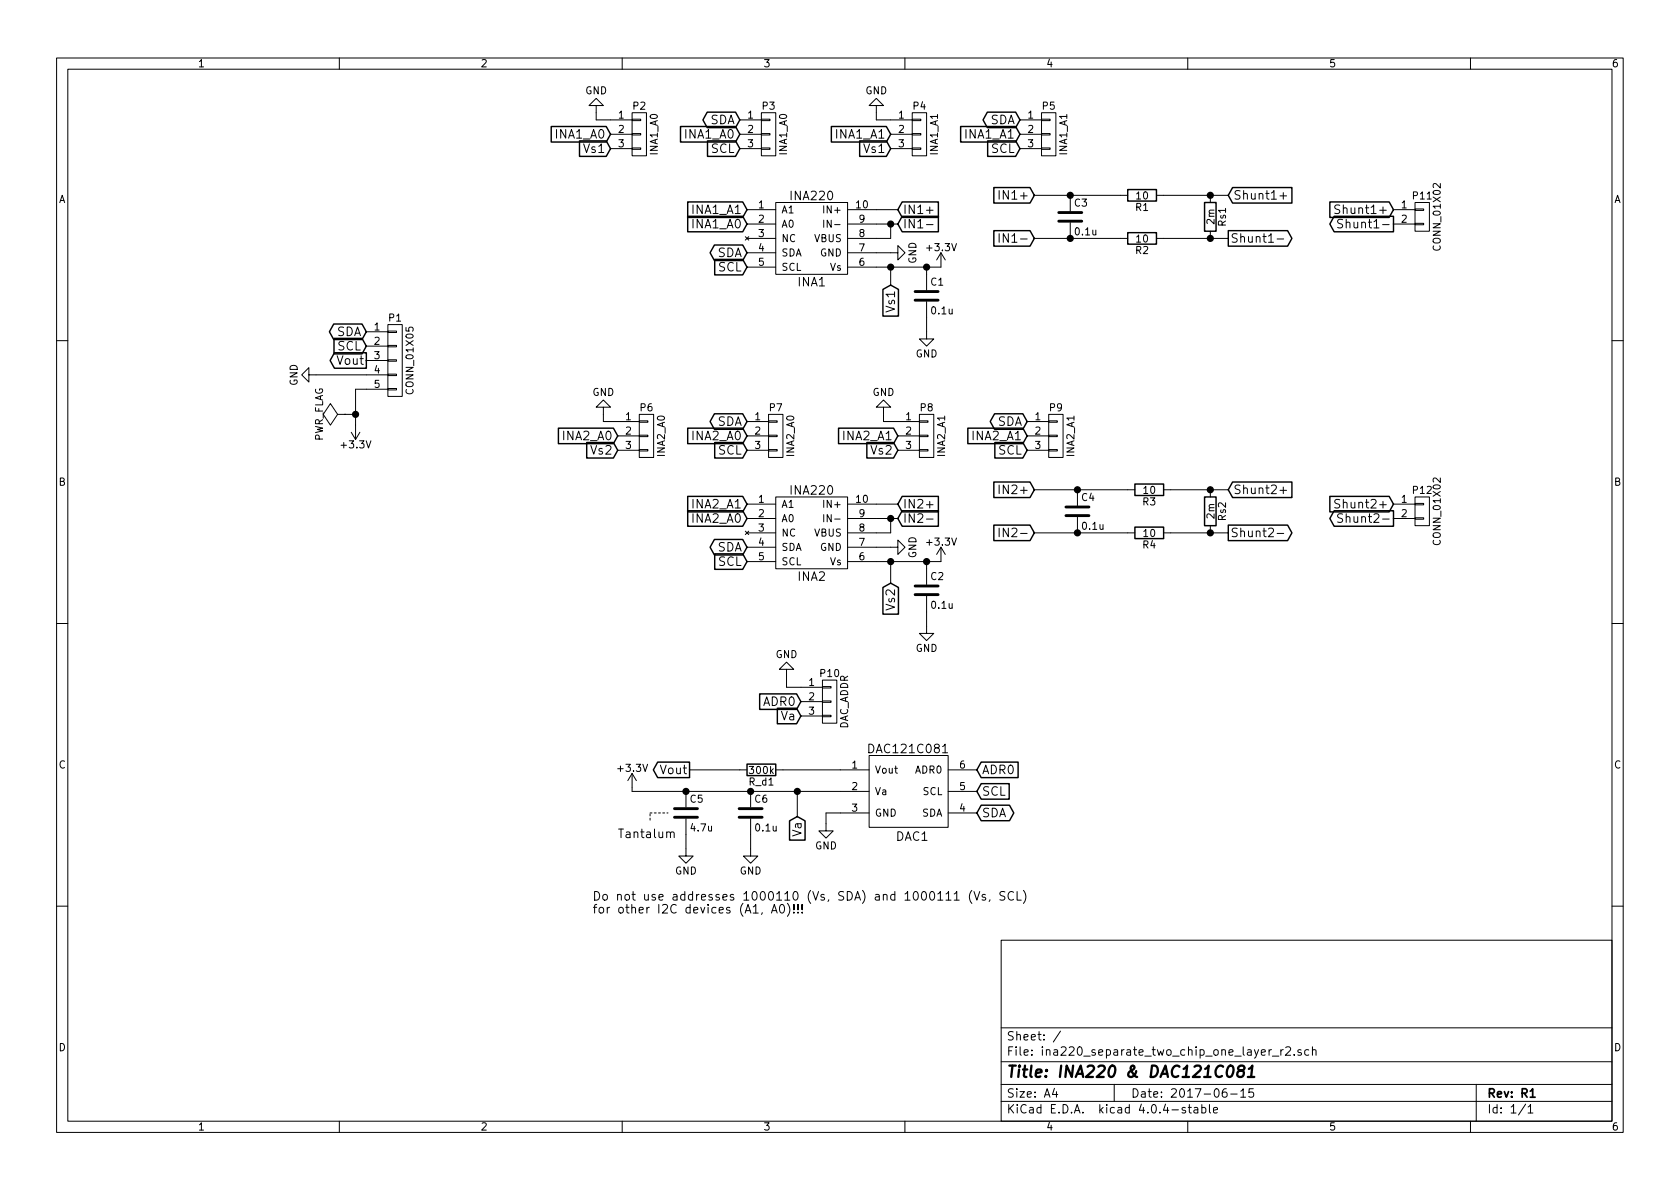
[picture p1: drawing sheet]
<svg xmlns="http://www.w3.org/2000/svg" width="297mm" height="210mm" viewBox="0 0 297 210" stroke-linecap="round" stroke-linejoin="round" font-family="sans-serif">
<g fill="none" stroke="#000" stroke-width=".18">
<path d="M10 10.3h277v189.9h-277zM12 12.2h273v186.1h-273zM60 10.3v1.9M105.4 18.7h1.3l-1.3-1.3-1.3 1.3h1.3v2.5h6.4M110 10.3v1.9M111.8 19.9h2.5v7.7h-2.5zM134.6 19.9h2.6v7.7h-2.6zM154.9 18.7h1.3l-1.3-1.3-1.2 1.3h1.2v2.5h6.4M160 10.3v1.9M161.3 19.9h2.5v7.7h-2.5zM184.1 19.9h2.6v7.7h-2.6zM210 10.3v1.9"/>
<path d="M260 10.3v1.9M107.9 23.7h3.9M107.9 26.3h3.9M111.8 26.2h1.5v.2h-1.5zM111.8 23.6h1.5v.3h-1.5zM111.8 21.1h1.5v.2h-1.5zM130.8 21.2h3.8M130.8 23.7h3.8M130.8 26.3h3.8M132.1 37.1h5.1M132.1 39.6h5.1M134.6 26.2h1.5v.2h-1.5z"/>
<path d="M134.6 23.6h1.5v.3h-1.5zM134.6 21.1h1.5v.2h-1.5zM137.2 35.8h12.7v12.7h-12.7zM145.6 38.9v1.3M149.9 37.1h8.8M149.9 39.6h8.8M157.5 39.6v2.6h-7.6M157.5 23.7h3.8M157.5 26.3h3.8M161.3 26.2h1.5v.2h-1.5zM161.3 23.6h1.5v.3h-1.5zM161.3 21.1h1.5v.2h-1.5z"/>
<path d="M163.8 37.2h1.2M163.8 39.7h1.2M176.7 33.7v1.5M180.3 21.2h3.8M180.3 23.7h3.8M180.3 26.3h3.8M182.9 34.5h16.5M184.1 26.2h1.6v.2h-1.6zM184.1 23.6h1.6v.3h-1.6zM184.1 21.1h1.6v.2h-1.6zM189.2 34.5v2.8M189.2 39.4v2.8"/>
<path d="M204.5 34.5h12.7M214 34.5v1.3M226.3 34.6h1.2M226.9 34.1v1.1M236.9 36.3a.62 .62 0 0 0-.8 .1v.4l.7 .4v.4a.62 .62 0 0 1-.8 .1M237.4 38.9a.62 .62 0 0 0-.8 0v.5l.7 .3v.5a.62 .62 0 0 1-.8 0M246.4 37.1h3.8M246.4 39.6h3.8M250.2 39.5h1.5v.2h-1.5zM250.2 37h1.5v.2h-1.5zM250.2 35.8h2.5v5.1h-2.5zM64.8 58.7h3.8"/>
<path d="M68.6 58.5h1.5v.3h-1.5zM68.6 57.4h2.5v12.7h-2.5zM131.8 41.9l.6 .6M132.1 42.2h5.1M132.1 44.7h5.1M132.1 47.2h5.1M132.4 41.9l-.6 .6M149.9 44.7h8.8v-1.3l1.3 1.3-1.3 1.3v-1.3M157.5 47.2v3.2M163.8 53.3v6.6h1.3l-1.3 1.3-1.2-1.3h1.2M163.8 47.2v4.1M166.4 44.7v2.5h-16.5"/>
<path d="M166.4 44.7l-.8 1.3M166.4 44.7l.7 1.3M176.7 41.3v1.5M178.3 41.3v1.5l-.9-1.5v1.5M182.9 42.2h16.5M204.5 42.2h12.7M214 40.9v1.3M225.8 42.3h1.2M10 60.2h2M54.6 66.3v-1.3l-1.3 1.3 1.3 1.3v-1.3h14M59.7 73.3l-1.3-1.9-1.3 1.9 1.3 1.9 1.3-1.9h1.3M61 73.3h.1"/>
<path d="M61 73.3h1.9M62.1 76.4l.8 1.3M63.6 76.4l-.7 1.3M64.8 61.2h3.8M64.8 63.7h3.8M68.6 68.7h1.5v.3h-1.5zM68.6 66.2h1.5v.2h-1.5zM68.6 63.6h1.5v.3h-1.5zM68.6 61.1h1.5v.2h-1.5zM68.6 68.8h-5.7v8.9M106.7 72h1.2l-1.2-1.3-1.3 1.3h1.3v2.5h6.3M109.2 77.1h3.8"/>
<path d="M109.2 79.6h3.8M113 79.5h1.6v.3h-1.6zM113 77h1.6v.2h-1.6zM113 74.4h1.6v.3h-1.6zM113 73.3h2.6v7.6h-2.6zM132.1 74.5h3.8M132.1 77.1h3.8M132.1 79.6h3.8M135.9 79.5h1.5v.3h-1.5zM135.9 77h1.5v.2h-1.5zM135.9 74.4h1.5v.3h-1.5zM135.9 73.3h2.5v7.6h-2.5z"/>
<path d="M156.2 72h1.3l-1.3-1.3-1.3 1.3h1.3v2.5h6.4M158.7 77.1h3.9M158.7 79.6h3.9M162.6 79.5h1.5v.3h-1.5zM162.6 77h1.5v.2h-1.5zM162.6 74.4h1.5v.3h-1.5zM162.6 73.3h2.5v7.6h-2.5zM181.6 74.5h3.8M181.6 77.1h3.8M181.6 79.6h3.8M185.4 79.5h1.5v.3h-1.5zM185.4 77h1.5v.2h-1.5z"/>
<path d="M185.4 74.4h1.5v.3h-1.5zM185.4 73.3h2.6v7.6h-2.6zM285 60.2h2M131.8 93.9l.6 .6M132.1 89.1h5.1M132.1 91.7h5.1M132.1 94.2h5.1M132.1 96.8h5.1M132.1 99.3h5.1M132.4 93.9l-.6 .6M137.2 87.9h12.7v12.7h-12.7zM145.6 91v1.3"/>
<path d="M149.9 96.8h8.8v-1.3l1.3 1.3-1.3 1.2v-1.2M149.9 89.1h8.8M149.9 91.7h8.8M157.5 91.7v2.5h-7.6M157.5 99.3v3.8M163.8 89.2h1.2M163.8 91.8h1.2M163.8 99.3v4.1M166.4 96.8v2.5h-16.5M166.4 96.8l-.8 1.2M166.4 96.8l.7 1.2M176.7 85.8v1.5"/>
<path d="M176.7 93.4v1.5M178.3 93.4v1.5l-.9-1.5v1.5M178.9 93.5l.2-.1h.4l.2 .1 .1 .3-.1 .3-.8 .8h.9M180.4 94.3h1.2M182.9 94.2h17.8M182.9 86.6h17.8M190.5 86.6v2.8M190.5 91.4v2.8M205.7 94.2h11.5M205.7 86.6h11.5M214 86.6v1.3M214 93v1.2"/>
<path d="M225.8 94.3h1.2M226.3 86.7h1.2M226.9 86.1v1.2M236.9 88.4a.62 .62 0 0 0-.8 .1v.4l.7 .3v.5a.62 .62 0 0 1-.8 .1M237.4 90.9a.62 .62 0 0 0-.8 .1v.4l.7 .4v.4a.62 .62 0 0 1-.8 .1M246.4 89.1h3.8M246.4 91.7h3.8M250.2 91.6h1.5v.2h-1.5zM250.2 89h1.5v.3h-1.5zM250.2 87.9h2.5v5.1h-2.5zM10 110.3h2M139.1 118.4h1.2l-1.2-1.3-1.3 1.3h1.3v3.1h6.3"/>
<path d="M163.8 105.4v6.6h1.3l-1.3 1.3-1.2-1.3h1.2M285 110.3h2M111.8 136.8v3.1h41.9M111.8 136.8l-.8 1.2M111.8 136.8l.7 1.2M121.3 139.9v2.8M121.9 136.1h10.2M132.7 139.9v2.8M137.2 136.1h16.5M141 139.9v4.5M141.6 124.1h3.8M141.6 126.6h3.8"/>
<path d="M145.4 126.5h1.5v.2h-1.5zM145.4 123.9h1.5v.3h-1.5zM145.4 121.4h1.5v.3h-1.5zM145.4 120.3h2.6v7.6h-2.6zM153.7 133.6h13.9v12.7h-13.9zM166.6 133.1h.9M167.6 136.1h5.1M167.6 139.9h5.1M118.5 147.3a.35 .35 0 0 1 .4-.2 .35 .35 0 0 1 .3 .2v.8M121.3 144.8v6.6h1.3l-1.3 1.2-1.3-1.2h1.3M132.7 144.8v6.6h1.3l-1.3 1.2-1.3-1.2h1.3M139.2 159.7a1.75 1.75 0 0 1 0 2.3"/>
<path d="M140.4 159.9v1M141.1 159.9v1M141.8 159.9v1M153.7 143.8h-7.7v3.1h1.3l-1.3 1.3-1.2-1.3h1.2M167.3 158.1l.4-.4v1.5M167.3 159.2h.8M167.6 143.8h5.1M168.7 158.1l.5-.4v1.5M168.7 159.2h.9M171.8 157.4a1.75 1.75 0 0 0 0 2.4M172.2 157.7l.5 1.5 .5-1.5M174.2 158.2h-.3l-.3 .2 .1 .2 .5 .1v.4h-.6"/>
<path d="M175 159.1l-.1 .3M177.7 157.7a.62 .62 0 0 0-.8 .1v.4l.7 .4v.4a.62 .62 0 0 1-.8 .1M179.2 157.8a.62 .62 0 0 0-.8 0 .62 .62 0 0 0-.2 .7 .58 .58 0 0 0 .3 .6 .58 .58 0 0 0 .7-.1M179.8 157.7v1.5h.8M180.9 157.4a1.75 1.75 0 0 1 0 2.4M10 160.2h2M136.4 161.5l.5-1.6 .5 1.6M136.5 161h.8M138 160l.2-.1a.81 .81 0 0 1 .5 .8 .81 .81 0 0 1-.5 .8 .98 .98 0 0 1-.2-1.5zM140.4 161.3v.2M141.1 161.3v.2M141.8 161.3v.2"/>
<path d="M177 166.3h108v32h-108zM285 160.2h2M60 198.3v1.9M110 198.3v1.9M160 198.3v1.9M177 194.8h108M177 191.8h108M177 187.8h108M177 181.8h108M186.4 192.5l-.3 1h.9M186.8 193v1M187.5 182.3l-1.3 2"/>
<path d="M197 191.8v3M209.6 195.9a.37 .37 0 0 0-.6 .1l.1 .3 .5 .1 .1 .1-.3 .3-.4-.1M210 198.3v1.9M210.1 195.8h.5M210.3 195.3v1.3l.3 .2M211.2 195.9h.5l.1 .9M211.8 196.2l-.5 .1-.2 .2 .2 .3 .5-.1M212.5 195.9l.4-.1 .3 .3-.1 .6h-.6M212.5 195.3v1.5M213.8 195.3v1.3l.2 .2M214.6 196.3l.7-.1-.1-.3-.4-.1-.2 .2v.7h.6M216.8 192.5a.59 .59 0 0 0-.7 .7l.1 .7 .2 .1 .5-.1 .1-.5-.2-.2-.4-.1-.3 .3"/>
<path d="M217.6 193.5h1.1M219.4 193l.4-.5v1.5M219.4 194h.8M221.6 192.5h-.7l-.1 .7 .2-.1 .5 .1 .2 .2-.1 .5-.2 .1-.6-.1M225 186.8h1.1M226.5 185.6v1M226.9 185.6l-.4 .3M227.3 185.3l.3-.2h.3l.3 .4-.9 1.1h.9M228.8 186.5v.1M230 185.7a.37 .37 0 0 0-.5 .1v.2l.5 .2 .1 .1-.2 .3-.4-.1M231.4 185.7l-.4-.1-.3 .3 .1 .6 .2 .1 .4-.1M232.1 185.7l.2-.1 .3 .1 .1 .9"/>
<path d="M232.1 185.1v1.5M260 198.3v1.9M261 191.8v6.5M269.7 195.2l-1.2 2M270.2 195.8l.4-.5v1.5M270.2 196.8h.8"/>
</g>
<path d="M270.6 194h.8" fill="none" stroke="#000" stroke-width=".3"/>
<path d="M217.3 188.5a.45 .45 0 0 1 .8 .3 1.19 1.19 0 0 1-.8 1.6l-.2-.1a1.48 1.48 0 0 1 .2-1.8zM219.2 189.3l-.2-.2a.46 .46 0 0 1 .3-.7l.6 .1 .2 .3-.2 .3-.3 .2a.65 .65 0 0 0-.7 .3 .65 .65 0 0 0 0 .7l.6 .1a.68 .68 0 0 0 .3-1l-.2-.1M220.6 190.4h1.2M220.8 189l.6-.6-.2 2" fill="none" stroke="#000" stroke-width=".41"/>
<path d="M187.2 39.1h4.1M187.2 37.6h4.1M161.8 53.1h4.1M161.8 51.6h4.1M188.5 91.2h4M188.5 89.7h4M161.8 105.2h4.1M161.8 103.6h4.1M119.3 144.5h4M119.3 143h4M130.7 144.5h4M130.7 143h4" fill="none" stroke="#000" stroke-width=".51"/>
<g fill="none" stroke="#000" stroke-width=".25">
<path d="M125 19.8h5l.8 1.4-.8 1.4h-5l-.7-1.4zM174.6 19.8h5l.7 1.4-.7 1.4h-5l-.8-1.4zM97.5 22.4h9.7l.7 1.3-.7 1.4h-9.7zM102.5 24.9h4.7l.7 1.4-.7 1.4h-4.7zM120.3 22.4h9.7l.8 1.3-.8 1.4h-9.7zM121.6 35.7h9.7l.8 1.4-.8 1.3h-9.7zM121.6 38.2h9.7l.8 1.4-.8 1.4h-9.7zM125.1 24.9h4.9l.8 1.4-.8 1.4h-4.9zM147 22.4h9.7l.8 1.3-.8 1.4h-9.7zM152 24.9h4.7l.8 1.4-.8 1.4h-4.7zM159.5 35.7h6.4v2.7h-6.4l-.8-1.3zM159.5 38.2h6.4v2.8h-6.4l-.8-1.4z"/>
<path d="M169.8 22.4h9.8l.7 1.3-.7 1.4h-9.8zM174.6 24.9h5l.7 1.4-.7 1.4h-5zM175.7 33.2h6.4l.8 1.3-.8 1.4h-6.4zM199.4 33.5h5.1v2.1h-5.1zM213 35.8h2v5.1h-2zM217.9 33.2h10.5v2.7h-10.5l-.7-1.4zM235.1 35.7h10.5l.8 1.4-.8 1.3h-10.5zM235.9 38.2h10.5v2.8h-10.5l-.8-1.4zM59 57.3h5l.8 1.4-.8 1.3h-5l-.8-1.3zM59.1 59.8h4.9l.8 1.4-.8 1.4h-4.9zM126.3 43.3h5l.8 1.4-.8 1.4h-5l-.7-1.4zM126.4 45.9h4.9l.8 1.3-.8 1.4h-4.9z"/>
<path d="M156.1 51.2l1.4-.8 1.4 .8v4.7h-2.8zM175.7 40.8h6.4l.8 1.4-.8 1.3h-6.4zM199.4 41.1h5.1v2.1h-5.1zM217.2 40.8h10.5l.7 1.4-.7 1.3h-10.5zM59.1 62.4h5.7v2.7h-5.7l-.7-1.4zM98.7 75.7h9.8l.7 1.4-.7 1.4h-9.8zM103.7 78.3h4.8l.7 1.3-.7 1.4h-4.8zM121.6 75.7h9.7l.8 1.4-.8 1.4h-9.7zM126.3 73.2h5l.8 1.3-.8 1.4h-5l-.7-1.4zM126.4 78.3h4.9l.8 1.3-.8 1.4h-4.9zM148.3 75.7h9.7l.7 1.4-.7 1.4h-9.7zM153.3 78.3h4.7l.7 1.3-.7 1.4h-4.7z"/>
<path d="M171.1 75.7h9.7l.8 1.4-.8 1.4h-9.7zM175.8 73.2h5l.8 1.3-.8 1.4h-5l-.7-1.4zM175.9 78.3h4.9l.8 1.3-.8 1.4h-4.9zM121.6 90.3h9.7l.8 1.4-.8 1.4h-9.7zM121.6 87.8h9.7l.8 1.3-.8 1.4h-9.7zM126.3 95.4h5l.8 1.4-.8 1.3h-5l-.7-1.3zM126.4 97.9h4.9l.8 1.4-.8 1.4h-4.9zM159.5 87.8h6.4v2.7h-6.4l-.8-1.4zM159.5 90.3h6.4v2.8h-6.4l-.8-1.4zM175.7 85.2h6.4l.8 1.4-.8 1.4h-6.4zM175.7 92.9h6.4l.8 1.3-.8 1.4h-6.4zM200.7 85.6h5v2h-5z"/>
<path d="M200.7 93.2h5v2h-5zM213 87.9h2v5.1h-2zM217.2 92.9h10.5l.7 1.3-.7 1.4h-10.5zM217.9 85.2h10.5v2.8h-10.5l-.7-1.4zM235.1 87.8h10.5l.8 1.3-.8 1.4h-10.5zM235.9 90.3h10.5v2.8h-10.5l-.8-1.4zM156.1 103.9l1.4-.8 1.4 .8v4.7h-2.8zM116.3 134.8h5.6v2.7h-5.6l-.8-1.4zM132.1 135.1h5.1v2.1h-5.1zM134.3 122.7h6.5l.8 1.4-.8 1.3h-6.5zM137.4 125.2h3.4l.8 1.4-.8 1.4h-3.4zM173.5 134.8h6.5v2.7h-6.5l-.8-1.4z"/>
<path d="M173.5 138.6h4.9v2.7h-4.9l-.8-1.4zM139.6 145.2l1.4-.8 1.3 .8v3.4h-2.7zM173.5 142.4h5l.7 1.4-.7 1.3h-5l-.8-1.3z"/>
</g>
<g fill="#000" stroke="#000" stroke-width=".25">
<circle cx="157.5" cy="39.6" r=".51"/>
<circle cx="189.2" cy="34.5" r=".51"/>
<circle cx="214" cy="34.5" r=".51"/>
<circle cx="157.5" cy="47.2" r=".51"/>
<circle cx="163.8" cy="47.2" r=".51"/>
<circle cx="189.2" cy="42.2" r=".51"/>
<circle cx="214" cy="42.2" r=".51"/>
<circle cx="62.9" cy="73.3" r=".51"/>
<circle cx="157.5" cy="91.7" r=".51"/>
<circle cx="157.5" cy="99.3" r=".51"/>
<circle cx="163.8" cy="99.3" r=".51"/>
<circle cx="190.5" cy="86.6" r=".51"/>
<circle cx="190.5" cy="94.2" r=".51"/>
<circle cx="214" cy="94.2" r=".51"/>
<circle cx="214" cy="86.6" r=".51"/>
<circle cx="121.3" cy="139.9" r=".51"/>
<circle cx="132.7" cy="139.9" r=".51"/>
<circle cx="141" cy="139.9" r=".51"/>
</g>
<path d="M114.9 145v-1.2M114.9 143.8h3.2" fill="none" stroke="#000" stroke-width=".18" stroke-dasharray=".3 .4"/>
<text font-size="2.8" x="178" y="190.5">Title: INA220 &amp; DAC121C081</text>
<g font-size="2.1">
<text x="125.4" y="22">SDA</text>
<text x="175" y="22">SDA</text>
<text x="98.3" y="24.5">INA1_A0</text>
<text x="103.3" y="27">Vs1</text>
<text x="121.2" y="24.5">INA1_A0</text>
<text x="125.7" y="27">SCL</text>
<text x="147.8" y="24.5">INA1_A1</text>
<text x="152.8" y="27">Vs1</text>
<text x="170.7" y="24.5">INA1_A1</text>
<text x="175.2" y="27">SCL</text>
<text x="139.9" y="35.4">INA220</text>
<text x="177.4" y="35.3">IN1+</text>
<text x="218.1" y="35.3">Shunt1+</text>
<text x="122.4" y="37.8">INA1_A1</text>
<text x="122.4" y="40.4">INA1_A0</text>
<text x="159.7" y="37.8">IN1+</text>
<text x="159.7" y="40.4">IN1-</text>
<text x="237" y="37.8">Shunt1+</text>
<text x="238.1" y="40.4">Shunt1-</text>
<text x="126.7" y="45.5">SDA</text>
<text x="178" y="42.9">IN1-</text>
<text x="217.6" y="42.9">Shunt1-</text>
<text x="126.9" y="48">SCL</text>
<text x="141.1" y="50.6">INA1</text>
<text x="59.4" y="59.4">SDA</text>
<text x="158.2" y="55.1" transform="rotate(-90 158.2 55.1)">Vs1</text>
<text x="59.6" y="62">SCL</text>
<text x="59.6" y="64.5">Vout</text>
<text x="99.6" y="77.8">INA2_A0</text>
<text x="122.4" y="77.8">INA2_A0</text>
<text x="126.7" y="75.3">SDA</text>
<text x="149.1" y="77.8">INA2_A1</text>
<text x="172" y="77.8">INA2_A1</text>
<text x="176.2" y="75.3">SDA</text>
<text x="104.5" y="80.4">Vs2</text>
<text x="126.9" y="80.4">SCL</text>
<text x="154.1" y="80.4">Vs2</text>
<text x="176.5" y="80.4">SCL</text>
<text x="122.4" y="89.9">INA2_A1</text>
<text x="139.9" y="87.5">INA220</text>
<text x="159.7" y="89.9">IN2+</text>
<text x="177.4" y="87.4">IN2+</text>
<text x="218.1" y="87.4">Shunt2+</text>
<text x="237" y="89.9">Shunt2+</text>
<text x="122.4" y="92.5">INA2_A0</text>
<text x="159.7" y="92.5">IN2-</text>
<text x="217.6" y="95">Shunt2-</text>
<text x="238.1" y="92.5">Shunt2-</text>
<text x="126.7" y="97.5">SDA</text>
<text x="126.9" y="100.1">SCL</text>
<text x="141.1" y="102.7">INA2</text>
<text x="158.2" y="107.8" transform="rotate(-90 158.2 107.8)">Vs2</text>
<text x="134.9" y="124.8">ADR0</text>
<text x="138.1" y="127.4">Va</text>
<text x="116.8" y="136.9">Vout</text>
<text x="153.9" y="133.2">DAC121C081</text>
<text x="173.6" y="136.9">ADR0</text>
<text x="173.6" y="140.7">SCL</text>
<text x="109.2" y="148.2">Tantalum</text>
<text x="141.7" y="147.9" transform="rotate(-90 141.7 147.9)">Va</text>
<text x="158.4" y="148.7">DAC1</text>
<text x="173.6" y="144.5">SDA</text>
<text x="104.8" y="159.3">Do not use addresses 1000110 (Vs, SDA) and 1000111 (Vs, SCL)</text>
<text x="104.8" y="161.5">for other I2C devices (A1, A0)!!!</text>
<text x="178" y="184">Sheet: /</text>
<text x="178" y="186.7">File: ina220_separate_two_chip_one_layer_r2.sch</text>
<text x="178" y="196.9">KiCad E.D.A. kicad 4.0.4-stable</text>
<text x="178" y="194.1">Size: A4</text>
<text x="200" y="194.1">Date: 2017-06-15</text>
<text x="263" y="194.1">Rev: R1</text>
<text x="263" y="196.9">Id: 1/1</text>
</g>
<g font-size="1.8">
<text x="35" y="11.9">1</text>
<text x="85" y="11.9">2</text>
<text x="135" y="11.9">3</text>
<text x="185" y="11.9">4</text>
<text x="235" y="11.9">5</text>
<text x="285" y="11.9">6</text>
<text x="103.5" y="16.7">GND</text>
<text x="153" y="16.7">GND</text>
<text x="109.4" y="20.9">1</text>
<text x="109.4" y="23.5">2</text>
<text x="112" y="19.4">P2</text>
<text x="132.2" y="20.9">1</text>
<text x="132.2" y="23.5">2</text>
<text x="134.8" y="19.4">P3</text>
<text x="158.9" y="20.9">1</text>
<text x="158.9" y="23.5">2</text>
<text x="161.5" y="19.4">P4</text>
<text x="181.8" y="20.9">1</text>
<text x="181.8" y="23.5">2</text>
<text x="184.4" y="19.4">P5</text>
<text x="109.4" y="26">3</text>
<text x="116.3" y="27.4" transform="rotate(-90 116.3 27.4)">INA1_A0</text>
<text x="132.2" y="26">3</text>
<text x="139.1" y="27.4" transform="rotate(-90 139.1 27.4)">INA1_A0</text>
<text x="158.9" y="26">3</text>
<text x="165.8" y="27.4" transform="rotate(-90 165.8 27.4)">INA1_A1</text>
<text x="181.8" y="26">3</text>
<text x="188.7" y="27.4" transform="rotate(-90 188.7 27.4)">INA1_A1</text>
<text x="10.4" y="35.9">A</text>
<text x="201" y="35.2">10</text>
<text x="249.9" y="35.2">P11</text>
<text x="285.4" y="35.9">A</text>
<text x="134.1" y="36.8">1</text>
<text x="134.1" y="39.4">2</text>
<text x="134.1" y="41.9">3</text>
<text x="138.2" y="37.7">A1</text>
<text x="138.2" y="40.3">A0</text>
<text x="146" y="37.7">IN+</text>
<text x="146.5" y="40.3">IN-</text>
<text x="151.4" y="36.8">10</text>
<text x="151.9" y="41.9">8</text>
<text x="151.9" y="39.4">9</text>
<text x="190" y="36.5">C3</text>
<text x="190.2" y="41.6">0.1u</text>
<text x="200.8" y="37.3">R1</text>
<text x="214.7" y="39.6" transform="rotate(-90 214.7 39.6)">2m</text>
<text x="216.7" y="40" transform="rotate(-90 216.7 40)">Rs1</text>
<text x="247.8" y="36.8">1</text>
<text x="247.8" y="39.4">2</text>
<text x="134.1" y="44.4">4</text>
<text x="134.1" y="47">5</text>
<text x="138.2" y="42.8">NC</text>
<text x="138.2" y="45.3">SDA</text>
<text x="138.2" y="47.9">SCL</text>
<text x="143.9" y="42.8">VBUS</text>
<text x="144.9" y="45.3">GND</text>
<text x="146.7" y="47.9">Vs</text>
<text x="151.9" y="47">6</text>
<text x="151.9" y="44.4">7</text>
<text x="162" y="46.7" transform="rotate(-90 162 46.7)">GND</text>
<text x="164" y="44.4">+3.3V</text>
<text x="200.8" y="44.9">R2</text>
<text x="201" y="42.9">10</text>
<text x="254.7" y="44" transform="rotate(-90 254.7 44)">CONN_01X02</text>
<text x="164.6" y="50.5">C1</text>
<text x="66.2" y="58.4">1</text>
<text x="68.8" y="56.8">P1</text>
<text x="164.8" y="55.6">0.1u</text>
<text x="66.2" y="61">2</text>
<text x="66.2" y="63.5">3</text>
<text x="161.9" y="63.2">GND</text>
<text x="52.6" y="68.2" transform="rotate(-90 52.6 68.2)">GND</text>
<text x="66.2" y="66">4</text>
<text x="66.2" y="68.6">5</text>
<text x="73.1" y="69.4" transform="rotate(-90 73.1 69.4)">CONN_01X05</text>
<text x="104.7" y="70">GND</text>
<text x="154.3" y="70">GND</text>
<text x="110.6" y="74.3">1</text>
<text x="110.6" y="76.8">2</text>
<text x="113.2" y="72.7">P6</text>
<text x="133.5" y="74.3">1</text>
<text x="133.5" y="76.8">2</text>
<text x="136.1" y="72.7">P7</text>
<text x="160.2" y="74.3">1</text>
<text x="160.2" y="76.8">2</text>
<text x="162.8" y="72.7">P8</text>
<text x="183" y="74.3">1</text>
<text x="183" y="76.8">2</text>
<text x="185.6" y="72.7">P9</text>
<text x="57.1" y="78.2" transform="rotate(-90 57.1 78.2)">PWR_FLAG</text>
<text x="60.5" y="79.3">+3.3V</text>
<text x="110.6" y="79.4">3</text>
<text x="117.6" y="80.7" transform="rotate(-90 117.6 80.7)">INA2_A0</text>
<text x="133.5" y="79.4">3</text>
<text x="140.4" y="80.7" transform="rotate(-90 140.4 80.7)">INA2_A0</text>
<text x="160.2" y="79.4">3</text>
<text x="167.1" y="80.7" transform="rotate(-90 167.1 80.7)">INA2_A1</text>
<text x="183" y="79.4">3</text>
<text x="189.9" y="80.7" transform="rotate(-90 189.9 80.7)">INA2_A1</text>
<text x="10.4" y="85.9">B</text>
<text x="134.1" y="88.9">1</text>
<text x="138.2" y="89.8">A1</text>
<text x="146" y="89.8">IN+</text>
<text x="151.4" y="88.9">10</text>
<text x="191.3" y="88.6">C4</text>
<text x="202.1" y="89.4">R3</text>
<text x="202.2" y="87.3">10</text>
<text x="247.8" y="88.9">1</text>
<text x="249.9" y="87.3">P12</text>
<text x="285.4" y="85.9">B</text>
<text x="134.1" y="91.4">2</text>
<text x="134.1" y="94">3</text>
<text x="138.2" y="92.3">A0</text>
<text x="138.2" y="94.9">NC</text>
<text x="143.9" y="94.9">VBUS</text>
<text x="146.5" y="92.3">IN-</text>
<text x="151.9" y="94">8</text>
<text x="151.9" y="91.4">9</text>
<text x="191.5" y="93.7">0.1u</text>
<text x="202.2" y="94.9">10</text>
<text x="214.7" y="91.7" transform="rotate(-90 214.7 91.7)">2m</text>
<text x="216.7" y="92" transform="rotate(-90 216.7 92)">Rs2</text>
<text x="247.8" y="91.4">2</text>
<text x="134.1" y="96.5">4</text>
<text x="134.1" y="99.1">5</text>
<text x="138.2" y="97.4">SDA</text>
<text x="138.2" y="99.9">SCL</text>
<text x="144.9" y="97.4">GND</text>
<text x="146.7" y="99.9">Vs</text>
<text x="151.9" y="99.1">6</text>
<text x="151.9" y="96.5">7</text>
<text x="162" y="98.7" transform="rotate(-90 162 98.7)">GND</text>
<text x="164" y="96.5">+3.3V</text>
<text x="202.1" y="97">R4</text>
<text x="254.7" y="96.1" transform="rotate(-90 254.7 96.1)">CONN_01X02</text>
<text x="164.6" y="102.6">C2</text>
<text x="164.8" y="107.6">0.1u</text>
<text x="137.1" y="116.4">GND</text>
<text x="145.1" y="119.7">P10</text>
<text x="161.9" y="115.3">GND</text>
<text x="143" y="121.3">1</text>
<text x="143" y="123.8">2</text>
<text x="143" y="126.4">3</text>
<text x="149.9" y="129" transform="rotate(-90 149.9 129)">DAC_ADDR</text>
<text x="10.4" y="135.9">C</text>
<text x="109.4" y="136.5">+3.3V</text>
<text x="132.7" y="136.8">300k</text>
<text x="150.6" y="135.9">1</text>
<text x="154.7" y="136.8">Vout</text>
<text x="161.8" y="136.8">ADR0</text>
<text x="169.7" y="135.9">6</text>
<text x="285.4" y="135.9">C</text>
<text x="122" y="141.9">C5</text>
<text x="132.5" y="138.9">R_d1</text>
<text x="133.5" y="141.9">C6</text>
<text x="150.6" y="139.7">2</text>
<text x="150.6" y="143.5">3</text>
<text x="154.7" y="140.6">Va</text>
<text x="163.1" y="140.6">SCL</text>
<text x="169.7" y="143.5">4</text>
<text x="169.7" y="139.7">5</text>
<text x="122.3" y="147">4.7u</text>
<text x="133.7" y="147">0.1u</text>
<text x="154.7" y="144.4">GND</text>
<text x="162.9" y="144.4">SDA</text>
<text x="119.3" y="154.6">GND</text>
<text x="130.8" y="154.6">GND</text>
<text x="144.1" y="150.2">GND</text>
<text x="10.4" y="185.9">D</text>
<text x="285.4" y="185.9">D</text>
<text x="35" y="199.9">1</text>
<text x="85" y="199.9">2</text>
<text x="135" y="199.9">3</text>
<text x="185" y="199.9">4</text>
<text x="235" y="199.9">5</text>
<text x="285" y="199.9">6</text>
</g>
</svg>
